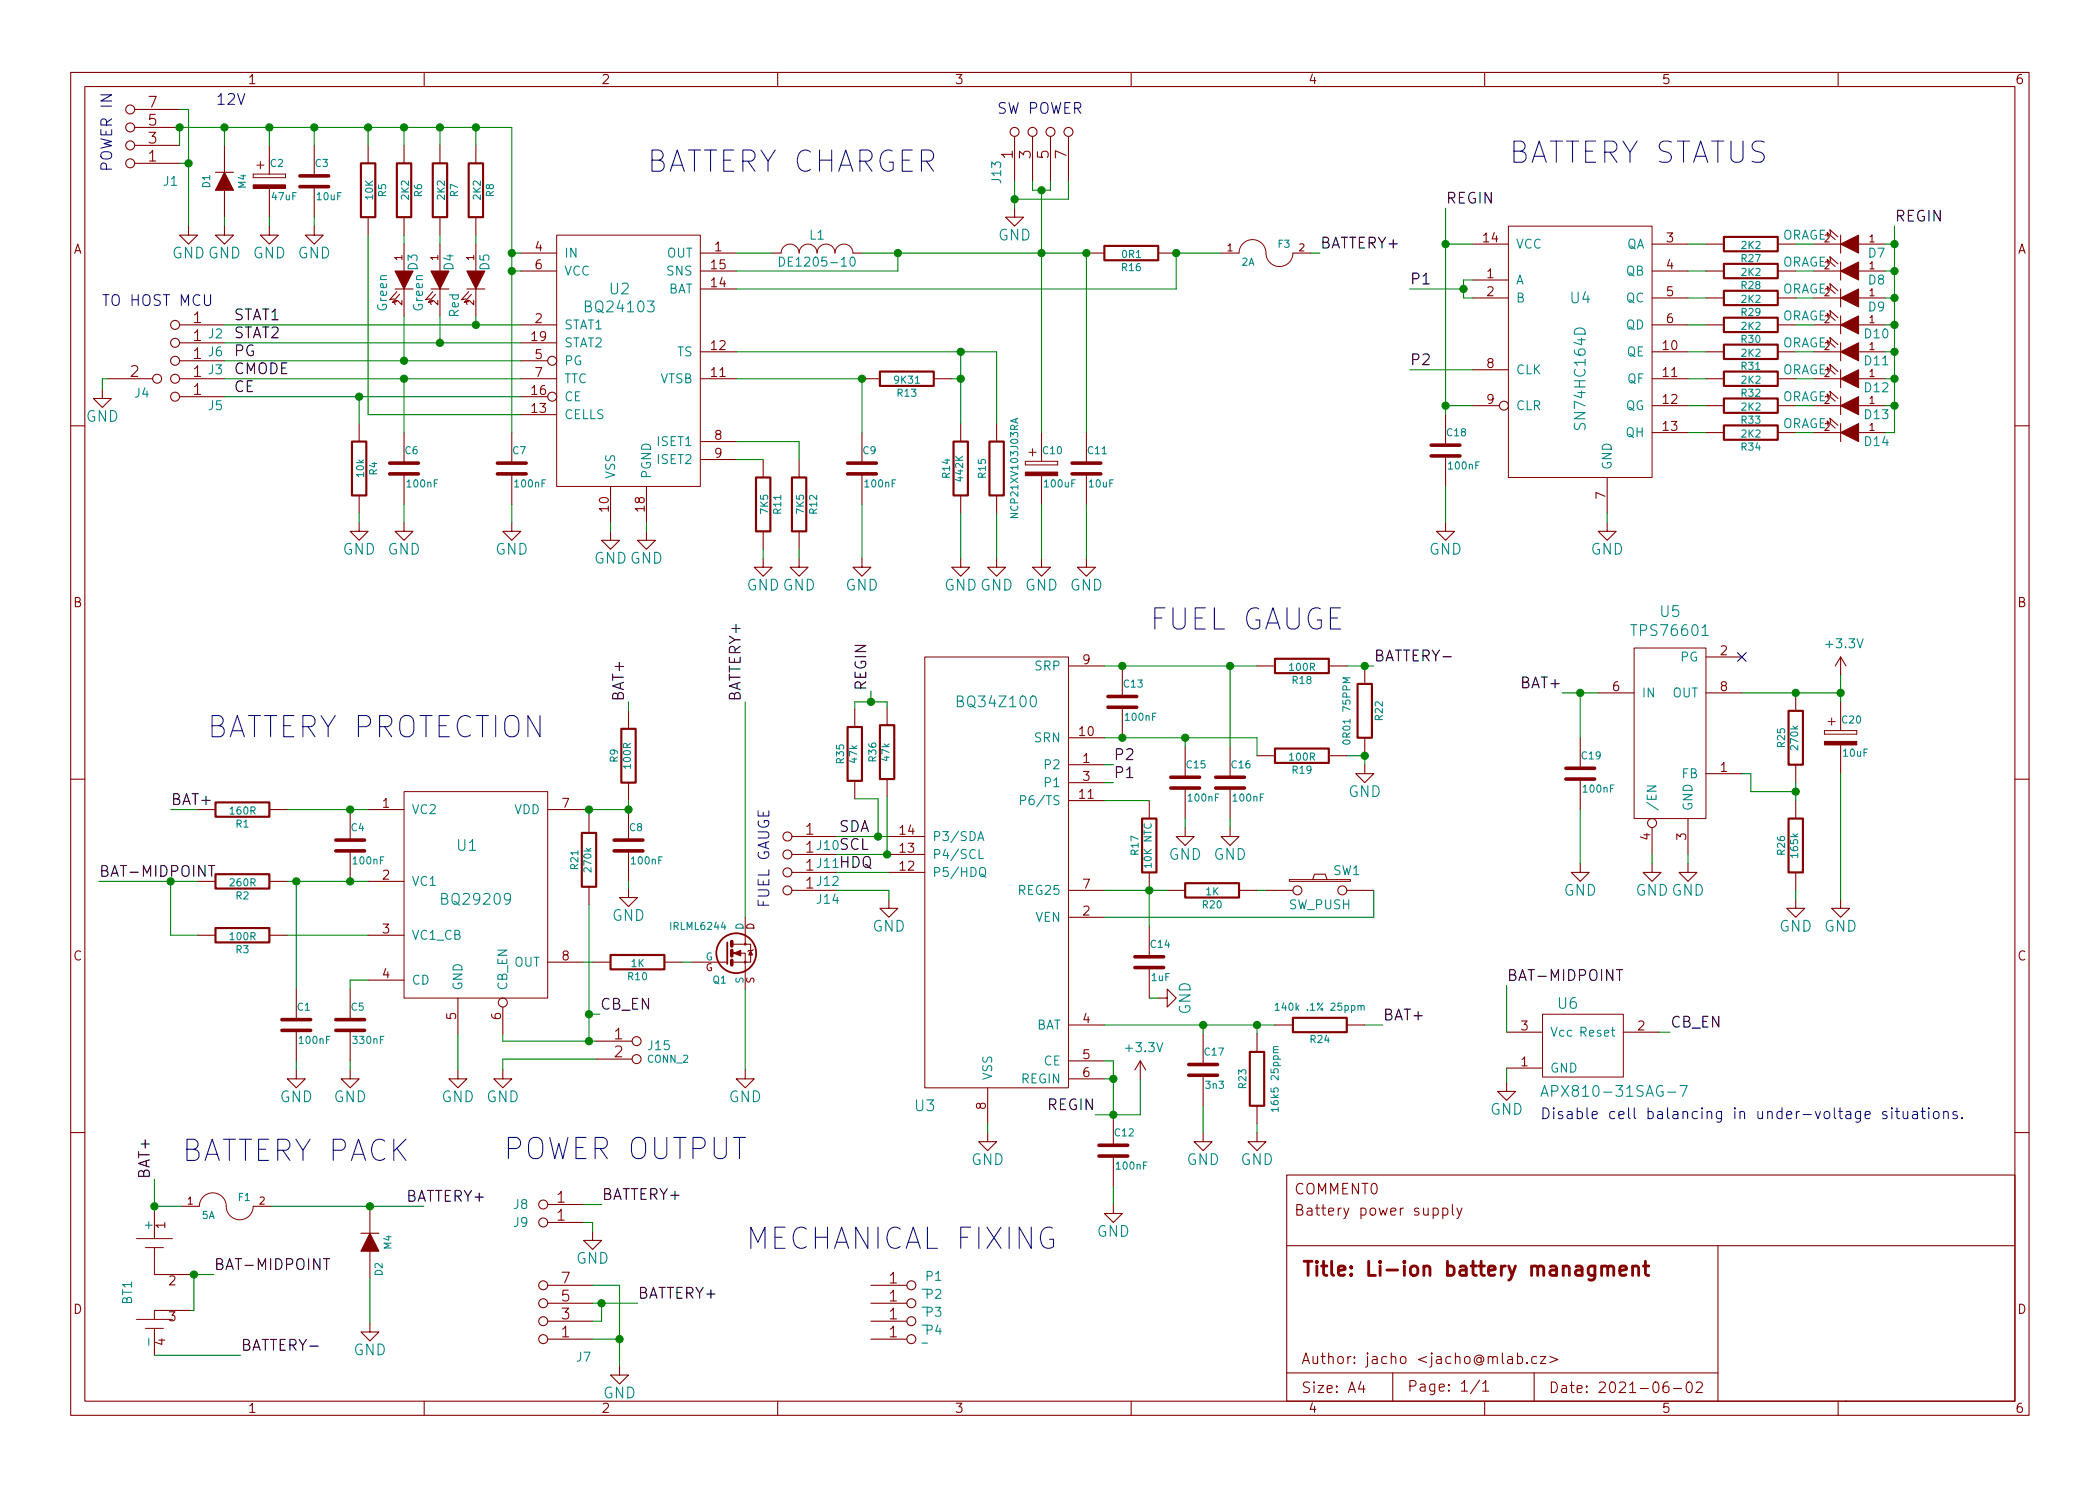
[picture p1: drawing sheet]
<svg xmlns="http://www.w3.org/2000/svg" width="297mm" height="210mm" viewBox="0 0 297 210" stroke-linecap="round" stroke-linejoin="round" font-family="sans-serif">
<g fill="none" stroke="#840000" stroke-width=".15">
<path d="M10 10.2h277v190.1h-277zM12 12.2h273v186.1h-273zM19 18h6.4M19 15.5h6.4M60 10.2v2M110 10.2v2M143.5 19.3v6.3M146 19.3v6.3M148.6 19.3v6.3M151.1 19.3v6.3M160 10.2v2M210 10.2v2"/>
<path d="M260 10.2v2M19 23.1h6.4M19 20.6h6.4M26.7 32v1.3h1.2l-1.2 1.2-1.3-1.2h1.3M30.5 24.4h2.5M31.7 32v1.3h1.3l-1.3 1.2-1.2-1.2h1.2M31.7 20.6v3.8M31.7 26.9v3.8M38.1 32v1.3h1.3l-1.3 1.2-1.3-1.2h1.3M38.1 20.6v4M38.1 26.7v4M44.4 32v1.3h1.3l-1.3 1.2-1.2-1.2h1.2"/>
<path d="M44.4 20.6v4.3M44.4 26.4v4.3M52.1 20.6v2.5M52.1 30.7v2.6M57.1 20.6v2.5M57.1 30.7v2.6M57.1 34.5v3.8M62.2 20.6v2.5M62.2 30.7v2.6M62.2 34.5v3.8M67.3 20.6v2.5M67.3 30.7v2.6"/>
<path d="M67.3 34.5v3.8M73.7 38.3h5M73.7 35.8h5M99.1 38.3h5M99.1 35.8h5M109.2 35.8h1.3M120.6 35.8h1.3M143.5 29.5v1.2h1.3l-1.3 1.3-1.3-1.3h1.3M153.7 35.8h2.5M163.8 35.8h2.6M172.7 35.8h2.6M182.9 35.8h2.5"/>
<path d="M208.3 34.5h5.1M208.3 39.6h5.1M233.7 38.3h5.1M233.7 34.5h5.1M241.3 38.3h2.5M241.3 34.5h2.5M251.5 38.3h2.5M251.5 34.5h2.5M256.5 38.3h3.8M256.5 34.5h3.8M258.6 33.5l-.2-.6 1.2 1M258.6 37.3l-.2-.6 1.2 1"/>
<path d="M259 33.1l-.2-.6 1.2 1M259 37l-.2-.7 1.2 1M260.3 33.3v2.5M260.3 37.1v2.5M262.9 38.3h3.8M262.9 34.5h3.8M14.5 55.1v1.3h1.2l-1.2 1.3-1.3-1.3h1.3M15.2 53.6h6.4M25.4 46h6.3M25.4 53.6h6.3M25.4 56.1h6.3M25.4 48.5h6.3"/>
<path d="M25.4 51h6.3M50.8 59.9v2.6M55.9 40.9h2.5M56.1 41.3l-1 1.1 .7-.1M56.5 41.7l-1 1.1 .6-.1M57.1 40.9v3.8M61 40.9h2.5M61.2 41.3l-1 1.1 .6-.1M61.6 41.7l-1 1.1 .6-.1M62.2 40.9v3.8M66 40.9h2.6M66.3 41.3l-1 1.1 .6-.1"/>
<path d="M66.7 41.7l-1 1.1 .6-.1M67.3 40.9v3.8M73.7 46h5M73.7 53.6h5M73.7 58.7h5M73.7 56.1h3.8M73.7 48.5h5M73.7 51h3.8M99.1 49.8h5M99.1 53.6h5M99.1 40.9h5M121.9 53.6h2.6"/>
<path d="M132.1 53.6h2.5M135.9 59.9v2.6M141 59.9v2.6M204.5 58.7v4.3M208.3 57.4h3.8M208.3 42.2h5.1M208.3 52.3h5.1M233.7 49.8h5.1M233.7 46h5.1M233.7 57.4h5.1M233.7 53.6h5.1M233.7 42.2h5.1"/>
<path d="M241.3 49.8h2.5M241.3 46h2.5M241.3 57.4h2.5M241.3 53.6h2.5M241.3 42.2h2.5M251.5 49.8h2.5M251.5 46h2.5M251.5 57.4h2.5M251.5 53.6h2.5M251.5 42.2h2.5M256.5 49.8h3.8M256.5 46h3.8"/>
<path d="M256.5 57.4h3.8M256.5 53.6h3.8M256.5 42.2h3.8M258.6 48.8l-.2-.7 1.2 1M258.6 41.1l-.2-.6 1.2 1M258.6 45l-.2-.7 1.2 1M258.6 56.4l-.2-.7 1.2 1.1M258.6 52.6l-.2-.7 1.2 1.1M259 48.4l-.2-.7 1.2 1.1M259 40.8l-.2-.7 1.2 1M259 44.6l-.2-.7 1.2 1.1M259 59.8l-.2-.6 1.2 1"/>
<path d="M259 56l-.2-.6 1.2 1M259 52.2l-.2-.6 1.2 1M260.3 40.9v2.5M260.3 44.7v2.5M260.3 48.5v2.5M260.3 52.3v2.6M260.3 56.1v2.6M260.3 59.9v2.6M262.9 49.8h3.8M262.9 46h3.8M262.9 57.4h3.8M262.9 53.6h3.8"/>
<path d="M262.9 42.2h3.8M10 60.2h2M50.8 73.9v1.3h1.3l-1.3 1.2-1.3-1.2h1.3M50.8 70.1v2.5M57.1 73.9v1.3h1.3l-1.3 1.2-1.2-1.2h1.2M57.1 61.2v4.3M57.1 67.1v4.3M72.4 73.9v1.3h1.3l-1.3 1.2-1.3-1.2h1.3M72.4 61.2v4.3M72.4 67.1v4.3M86.4 75.2v1.2h1.2l-1.2 1.3-1.3-1.3h1.3M86.4 68.8v5.1"/>
<path d="M91.4 75.2v1.2h1.3l-1.3 1.3-1.2-1.3h1.2M91.4 68.8v5.1M99.1 62.5h5M99.1 65h5M107.9 79v1.3h1.3l-1.3 1.2-1.2-1.2h1.2M107.9 65v2.6M107.9 75.2v2.5M113 79v1.3h1.3l-1.3 1.2-1.2-1.2h1.2M113 65v2.6M113 75.2v2.5M121.9 79v1.3h1.3l-1.3 1.2-1.3-1.2h1.3M121.9 61.2v4.3"/>
<path d="M121.9 67.1v4.3M135.9 79v1.3h1.3l-1.3 1.2-1.3-1.2h1.3M135.9 70.1v2.5M141 79v1.3h1.2l-1.2 1.2-1.3-1.2h1.3M141 70.1v2.5M147.3 79v1.3h1.3l-1.3 1.2-1.3-1.2h1.3M147.3 61.2v4.1M147.3 67.3v4.1M153.7 79v1.3h1.2l-1.2 1.2-1.3-1.2h1.3M153.7 61.2v4.3M153.7 67.1v4.3M204.5 73.9v1.3h1.2l-1.2 1.2-1.3-1.2h1.3"/>
<path d="M204.5 64.5v4.3M227.3 73.9v1.3h1.3l-1.3 1.2-1.2-1.2h1.2M227.3 67.6v5M233.7 61.2h5.1M241.3 61.2h2.5M251.5 61.2h2.5M256.5 61.2h3.8M258.6 60.2l-.2-.6 1.2 1M262.9 61.2h3.8M285 60.2h2M151.1 94.2h5.1M158.7 94.2v4.3"/>
<path d="M177.8 94.2h2.5M188 94.2h2.5M193 94.2v2.6M226.1 98h5M241.3 93h5.1M241.3 98h5.1M254 98v2.6M260.3 93v2.5M260.3 99.3v4.1M260.3 93l-.7 1.2M260.3 93l.8 1.2M10 110.2h2"/>
<path d="M27.9 114.5h2.6M38.1 114.5h2.5M49.5 114.5v4.4M52.1 114.5h5M77.5 114.5h5M83.3 115.3v2.6M88.9 100.6v2.5M88.9 110.7v2.6M88.9 114.5v4.4M112 118.4h6.4M120.9 100.3v2.6M120.9 110.5v2.5"/>
<path d="M125.5 100.1v2.5M125.5 110.2v2.6M125.7 118.4h5.1M151.1 108.2h5.1M151.1 104.4h5.1M151.1 113.3h5.1M151.1 110.7h5.1M158.7 100.1v4.3M162.6 113.3v2.5M167.6 117.1v1.3h1.3l-1.3 1.2-1.2-1.2h1.2M167.6 105.7v4.3M167.6 111.5v4.3"/>
<path d="M174 117.1v1.3h1.3l-1.3 1.2-1.3-1.2h1.3M174 105.7v4.3M174 111.5v4.3M177.8 106.9h2.5M188 106.9h2.5M193 108.2v1.3h1.3l-1.3 1.2-1.2-1.2h1.2M193 104.4v2.5M223.5 104.4v4.3M223.5 110.2v4.3M233.7 117.1v3.8M238.8 115.8v5.1M241.3 109.5h5.1"/>
<path d="M254 108.2v2.5M254 113.3v2.5M260.3 105.4v4.1M285 110.2h2M27.9 124.7h2.6M27.9 132.3h2.6M38.1 124.7h2.5M38.1 132.3h2.5M41.9 139.9v4.4M49.5 120.4v4.3M49.5 139.9v4.4M52.1 124.7h5"/>
<path d="M52.1 132.3h5M52.1 138.7h5M77.5 136.1h5M83.3 125.5v2.5M83.8 136.1h2.6M88.9 125.7v1.3h1.3l-1.3 1.3-1.3-1.3h1.3M88.9 120.4v4.3M94 136.1h2.5M97.8 136.1h5.1M103.6 136.1h1.8v3.8M105.4 129.8v3.8h-1.8M105.4 133.6h.8v2.5h-.8v-1.2h-1.8"/>
<path d="M106.6 134.4l-.2 .1h-.5l-.1 .1M112 123.4h6.4M112 120.9h6.4M112 126h6.4M125.7 127.2v1.3h1.3l-1.3 1.3-1.2-1.3h1.2M125.7 123.4h5.1M125.7 120.9h5.1M151.1 126h5.1M151.1 129.8h5.1M162.6 123.4v2.6M162.6 131.1v4.3M162.6 136.9v4.3"/>
<path d="M165.1 126h2.5M175.3 126h2.5M179.1 126h3.8M185.7 124.5l.2-.8h1.6l.2 .8M190.5 126h3.8M223.5 122.2v1.2h1.3l-1.3 1.3-1.3-1.3h1.3M233.7 122.2v1.2h1.2l-1.2 1.3-1.3-1.3h1.3M238.8 122.2v1.2h1.2l-1.2 1.3-1.3-1.3h1.3M254 127.2v1.3h1.3l-1.3 1.3-1.3-1.3h1.3M254 123.4v2.6M260.3 127.2v1.3h1.3l-1.3 1.3-1.2-1.3h1.2M41.9 151.4v1.2h1.3l-1.3 1.3-1.3-1.3h1.3"/>
<path d="M41.9 145.8v4.3M49.5 151.4v1.2h1.3l-1.3 1.3-1.2-1.3h1.2M49.5 145.8v4.3M64.8 151.4v1.2h1.2l-1.2 1.3-1.3-1.3h1.3M64.8 141.2v5.1M71.1 151.4v1.2h1.3l-1.3 1.3-1.3-1.3h1.3M71.1 142.5v3.8M84.3 147.3h5.1M84.3 149.9h5.1M105.4 151.4v1.2h1.3l-1.3 1.3-1.3-1.3h1.3M139.7 153.9v5.1M151.1 145h5.1"/>
<path d="M151.1 150.1h5.1M151.1 152.6h5.1M157.5 157.7v4.3M161.3 150.1l-.8 1.3M161.3 150.1v2.5M161.3 150.1l.8 1.3M163.8 141.2h1.3v-1.3l1.3 1.3-1.3 1.3v-1.3M170.2 146.3v4.3M170.2 152.1v4.4M177.8 146.3v2.5M177.8 156.5v2.5M180.3 145h2.6"/>
<path d="M190.5 145h2.5M213.1 153.2v1.2h1.3l-1.3 1.3-1.3-1.3h1.3M213.1 151.1h5.1M213.1 146h5.1M229.6 146h5.1M10 160.2h2M21.8 171.4v3.9M25.7 170.7h2.5M35.8 170.7h2.6M51.1 174.5h2.5M52.3 170.7v3.8M52.3 177v3.8"/>
<path d="M77.5 170.4h5M77.5 173h5M83.8 174.2v1.3h1.3l-1.3 1.3-1.3-1.3h1.3M139.7 160.3v1.2h1.3l-1.3 1.3-1.3-1.3h1.3M157.5 170.4v1.3h1.2l-1.2 1.3-1.3-1.3h1.3M157.5 163.6v4.3M170.2 160.3v1.2h1.2l-1.2 1.3-1.3-1.3h1.3M177.8 160.3v1.2h1.3l-1.3 1.3-1.3-1.3h1.3M182 166.3h103v32h-103zM182 176.3h103M202.7 171l.4-.1 .3 .3v.4l-.1 .3h-.2h-.4M204.1 171l.4-.1 .3 .3v.4l-.2 .3h-.1h-.4"/>
<path d="M204.1 170.9v1.5M205.4 170.4v1.3l.2 .2M206.1 170.9l.3 1M206.8 170.9l-.5 1.4-.2 .1M243 176.3v22M285 160.2h2M21.8 188v3.8M21.8 180.3h5.1M21.8 185.4h5.1M52.3 187.2v1.3h1.3l-1.3 1.2-1.2-1.2h1.2M60 198.3v2M77.5 189.5h6.3"/>
<path d="M77.5 186.9h6.3M77.5 184.4h6.3M77.5 181.9h6.3M87.6 193.3v1.3h1.3l-1.3 1.2-1.2-1.2h1.2M110 198.3v2M123.2 189.5h5.1M123.2 186.9h5.1M123.2 184.4h5.1M123.2 181.9h5.1M160 198.3v2M182 194.3h61M192.5 195.5l-.4 1h1"/>
<path d="M192.9 196v1M197 194.3v4M209.3 195.3l-1.3 1.9M209.7 195.8l.4-.5v1.5M209.7 196.8h.9M210 198.3v2M214.6 192l.5-.1 .3 .3v.4l-.2 .3h-.1h-.5M214.6 191.4v1.5M216 192.8l.1 .1h-.1h-.1l.1-.1v.1M217 194.3v4M217.4 192l-.5-.1-.3 .3v.4l.2 .3h.1h.5M217.9 191.9h.7l-.7 1h.7"/>
<path d="M219.2 191.9l1.2 .5-1.2 .4M235.9 195.5a.59 .59 0 0 0-.7 .7v.5l.2 .3h.4l.2-.1 .1-.5-.2-.2-.4-.1-.3 .3M236.7 196.5h1.2M238.7 195.6a.36 .36 0 0 1 .6 .2 .77 .77 0 0 1-.4 1.2 1 1 0 0 1-.2-1.4zM239.9 195.7l.2-.2 .5 .1a.41 .41 0 0 1 .1 .6l-.8 .8h.9M260 198.3v2M261 198.3h.1"/>
<circle cx="18.4" cy="15.5" r=".63"/>
<circle cx="18.4" cy="18" r=".63"/>
<circle cx="143.5" cy="18.7" r=".63"/>
<circle cx="146" cy="18.7" r=".63"/>
<circle cx="148.6" cy="18.7" r=".63"/>
<circle cx="151.1" cy="18.7" r=".63"/>
<circle cx="18.4" cy="23.1" r=".63"/>
<circle cx="18.4" cy="20.6" r=".63"/>
<circle cx="22.2" cy="53.6" r=".63"/>
<circle cx="24.8" cy="48.5" r=".63"/>
<circle cx="24.8" cy="46" r=".63"/>
<circle cx="24.8" cy="56.1" r=".63"/>
<circle cx="24.8" cy="53.6" r=".63"/>
<circle cx="24.8" cy="51" r=".63"/>
<circle cx="78.1" cy="56.1" r=".63"/>
<circle cx="78.1" cy="51" r=".63"/>
<circle cx="212.7" cy="57.4" r=".63"/>
<circle cx="111.4" cy="118.4" r=".63"/>
<circle cx="233.7" cy="116.5" r=".63"/>
<circle cx="111.4" cy="120.9" r=".63"/>
<circle cx="111.4" cy="126" r=".63"/>
<circle cx="111.4" cy="123.4" r=".63"/>
<circle cx="183.5" cy="126" r=".63"/>
<circle cx="189.9" cy="126" r=".63"/>
<circle cx="71.1" cy="141.9" r=".63"/>
<circle cx="90" cy="147.3" r=".63"/>
<circle cx="90" cy="149.9" r=".63"/>
<circle cx="76.8" cy="170.4" r=".63"/>
<circle cx="76.8" cy="173" r=".63"/>
<circle cx="76.8" cy="184.4" r=".63"/>
<circle cx="76.8" cy="181.9" r=".63"/>
<circle cx="76.8" cy="189.5" r=".63"/>
<circle cx="76.8" cy="186.9" r=".63"/>
<circle cx="128.9" cy="184.4" r=".63"/>
<circle cx="128.9" cy="181.9" r=".63"/>
<circle cx="128.9" cy="189.5" r=".63"/>
<circle cx="128.9" cy="186.9" r=".63"/>
</g>
<path d="M226.5 179.3a.5 .5 0 0 1 .9 .1v1.1M226.5 179.1v1.4M227.4 179.4l.3-.3 .5 .1 .1 .2v1.1M229.1 179.8l1-.2-.1-.4-.6-.1-.3 .3v.8l.1 .2 .2 .1 .6-.1M230.9 179.3a.5 .5 0 0 1 .9 .1v1.1M230.9 179.1v1.4M232.5 179.1h.7M232.7 178.5v1.7l.1 .2 .4 .1" fill="none" stroke="#840000" stroke-width=".4"/>
<g fill="none" stroke="#840000" stroke-width=".3">
<path d="M51.1 23.1h2v7.6h-2zM56.1 23.1h2.1v7.6h-2.1zM61.2 23.1h2v7.6h-2zM66.3 23.1h2v7.6h-2zM156.2 34.8h7.6v2h-7.6zM243.8 37.3h7.7v2.1h-7.7zM243.8 33.5h7.7v2.1h-7.7zM124.5 52.6h7.6v2h-7.6zM243.8 45h7.7v2h-7.7zM243.8 56.4h7.7v2h-7.7zM243.8 48.8h7.7v2h-7.7zM243.8 52.6h7.7v2h-7.7z"/>
<path d="M243.8 41.1h7.7v2.1h-7.7zM49.8 62.5h2v7.6h-2zM106.9 67.6h2.1v7.6h-2.1zM112 67.6h2v7.6h-2zM134.9 62.5h2v7.6h-2zM140 62.5h2v7.6h-2zM243.8 60.2h7.7v2h-7.7zM180.3 93.2h7.7v2h-7.7zM192 96.8h2.1v7.6h-2.1zM30.5 113.5h7.6v2.1h-7.6zM82.3 117.9h2v7.6h-2zM87.9 103.1h2v7.6h-2z"/>
<path d="M119.9 102.9h2v7.6h-2zM124.5 102.6h2v7.6h-2zM161.5 115.8h2.1v7.6h-2.1zM180.3 105.9h7.7v2h-7.7zM253 115.8h2v7.6h-2zM253 100.6h2v7.6h-2zM30.5 123.7h7.6v2h-7.6zM30.5 131.3h7.6v2h-7.6zM86.4 135.1h7.6v2.1h-7.6zM167.6 125h7.7v2h-7.7zM176.8 148.8h2v7.7h-2zM182.9 144h7.6v2h-7.6z"/>
</g>
<g fill="none" stroke="#840000" stroke-width=".51">
<path d="M42.4 26.4h4.1M42.4 24.9h4.1M55.1 67.1h4.1M55.1 65.5h4.1M70.4 67.1h4M70.4 65.5h4M119.9 67.1h4.1M119.9 65.5h4.1M151.6 67.1h4.1M151.6 65.5h4.1M202.4 64.5h4.1M202.4 63h4.1"/>
<path d="M156.7 98.5h4.1M47.5 118.9h4.1M86.9 118.9h4M156.7 100.1h4.1M165.6 111.5h4.1M165.6 110h4.1M172 111.5h4M172 110h4M221.5 110.2h4.1M221.5 108.7h4.1M47.5 120.4h4.1M86.9 120.4h4"/>
<path d="M103.5 133.2v.7M103.5 134.5v.7M103.5 135.9v.6M160.5 136.9h4.1M160.5 135.4h4.1M39.9 145.8h4M39.9 144.3h4M47.5 145.8h4.1M47.5 144.3h4.1M168.1 152.1h4.1M168.1 150.6h4.1M155.4 163.6h4.1"/>
<path d="M155.4 162h4.1"/>
</g>
<g fill="none" stroke="#840000" stroke-width=".14">
<path d="M35.8 24.6v.5zM35.8 25.1h4.6zM35.8 24.6h4.6zM36.3 23.4h1zM36.8 22.9v1zM40.4 24.6v.5zM78.7 33.3h20.4v35.5h-20.4zM110.5 35.8a1.27 1.27 0 0 1 1.3-1.3 1.27 1.27 0 0 1 1.2 1.3 1.27 1.27 0 0 1 1.3-1.3 1.27 1.27 0 0 1 1.3 1.3 1.27 1.27 0 0 1 1.2-1.3 1.27 1.27 0 0 1 1.3 1.3 1.27 1.27 0 0 1 1.3-1.3 1.27 1.27 0 0 1 1.2 1.3M175.3 35.8a1.93 1.93 0 0 1 2.1-1.9 1.93 1.93 0 0 1 1.7 2.2 1.91 1.91 0 0 0 2 1.6 1.91 1.91 0 0 0 1.8-1.9M213.4 32h20.3v35.6h-20.3zM145 65.3v.5zM145 65.8h4.6z"/>
<path d="M145 65.3h4.6zM145.5 64h1.1zM146 63.5v1zM149.6 65.3v.5zM130.8 93h20.3v60.9h-20.3zM231.1 91.7h10.2v24.1h-10.2zM57.1 112h20.4v29.2h-20.4zM258.1 103.4v.5zM258.1 103.9h4.5zM258.1 103.4h4.5zM258.6 102.1h1zM259.1 101.6v1z"/>
<path d="M262.6 103.4v.5zM182.4 124.5h8.6v.2h-8.6zM218.2 143.5h11.4v8.9h-11.4zM19.3 175.3h5.1zM20.6 176.5h2.5zM21.8 176.5v3.8zM28.2 170.7a1.93 1.93 0 0 1 2.1-1.9 1.93 1.93 0 0 1 1.7 2.2 1.91 1.91 0 0 0 2.1 1.6 1.91 1.91 0 0 0 1.7-1.9M19.3 186.7h5.1zM20.6 188h2.5zM21.8 185.4v1.3z"/>
<circle cx="105.4" cy="136.1" r=".13"/>
<circle cx="105.4" cy="133.6" r=".13"/>
</g>
<g fill="none" stroke="#008484" stroke-width=".15">
<path d="M110.2 36.4a.64 .64 0 0 1 .8 .6 .64 .64 0 0 1-.8 .7zM120.3 36.5l.2-.1a.68 .68 0 0 1 .3 1.1l-.2 .2a.69 .69 0 0 1-.3-1.2zM143.7 59.3v.5M144 59.2l-1 .3 1 .4M191 95.9h-1.1l.8 .3-.8 .4h1.1M240.8 89.9h.8M138.3 118.9l.4-1.2 .5 1.2M138.4 118.6h.6M144.4 113.2h.6l.1-.2-.1-.3-.2-.1h-.4v1.3M190 104.8a.55 .55 0 0 1 1 .3 .58 .58 0 0 1-1.1-.1zM233 111.2h1.3l-1.3 .7h1.3M138.5 120.2v1.3h.6"/>
<path d="M138.6 122.9a.43 .43 0 0 1 .5-.2 .43 .43 0 0 1 .3 .5v.4a.42 .42 0 0 1-.4 .4 .42 .42 0 0 1-.4-.4zM138.8 123.7l.2 .1 .5 .3M180.4 142.2l.3-.3v1M180.4 142.9h.6M180.8 157h-1l.3 .3M180.8 148.1h-.6l-.1 .3 .2 .1M180.8 156.7v.6M192.1 142.4l.1-.1h.3v.6M192.5 142.4l.2-.1h.2l.1 .6M218 155.1l.5-1.5 .5 1.5M218.1 154.7h.7M237.6 153.6h1.1l-.7 1.5"/>
</g>
<g fill="#840000" stroke="#840000" stroke-width=".15">
<path d="M260.3 49.8l2.6-1.3v2.5z"/>
<path d="M260.3 34.5l2.6-1.2v2.5z"/>
<path d="M260.3 38.3l2.6-1.2v2.5z"/>
<path d="M260.3 42.2l2.6-1.3v2.5z"/>
<path d="M260.3 46l2.6-1.3v2.5z"/>
<path d="M260.3 61.2l2.6-1.3v2.6z"/>
<path d="M260.3 57.4l2.6-1.3v2.6z"/>
<path d="M260.3 53.6l2.6-1.3v2.6z"/>
<path d="M61 38.3h2.5l-1.3 2.6z"/>
<path d="M66 38.3h2.6l-1.3 2.6z"/>
<path d="M55.9 38.3h2.5l-1.3 2.6z"/>
<path d="M52.3 174.5l1.3 2.5h-2.5z"/>
<path d="M31.7 24.4l1.3 2.5h-2.5z"/>
<path d="M106.2 134.5l.2 .6h-.5z"/>
<path d="M103.8 134.9l1-.4v.7z"/>
</g>
<g fill="#840000" stroke="#840000" stroke-width=".14">
<path d="M35.8 26.2h4.6v.5h-4.6z"/>
<path d="M258.1 104.9h4.5v.5h-4.5z"/>
<path d="M145 66.8h4.6v.5h-4.6z"/>
</g>
<g fill="none" stroke="#840000" stroke-width=".25">
<path d="M102.9 133.3v3.1"/>
<circle cx="104.1" cy="134.9" r="2.82"/>
</g>
<path d="M29.5 122.5h.9M29.9 122.5v1.5M228.6 137.2h.9M229.1 137.2v1.5M45.8 178.1h.8M46.2 178.1v1.5" fill="none" stroke="#000" stroke-width=".15"/>
<g fill="none" stroke="#0000c2" stroke-width=".15">
<path d="M14.5 41.7h.9M266.9 157.3h-.4l-.2 .2 .1 .2 .5 .1v.2v.2l-.2 .1-.4-.1M267.6 156.8h-.1l.1 .1 .1-.1h-.1v.1M267.6 157.3v1M268.1 157.3h.6M268.3 156.8v1.3l.1 .1 .3 .1M269.2 157.3l.1 .9a.41 .41 0 0 0 .5-.1M269.8 157.3v1M270.6 157.3h.1h.4l.1 1M271.2 157.6l-.5 .1a.3 .3 0 0 0-.2 .3 .3 .3 0 0 0 .2 .3l.5-.1M271.7 157.3h.6M271.9 156.8v1.3l.1 .1 .3 .1"/>
<path d="M272.8 156.8h-.1l.1 .1 .1-.1h-.1v.1M272.8 157.3v1M273.5 157.4a.41 .41 0 0 1 .5-.1 .41 .41 0 0 1 .3 .3v.4a.41 .41 0 0 1-.4 .3 .41 .41 0 0 1-.4-.3zM274.9 157.4a.38 .38 0 0 1 .7 .1v.8M274.9 157.3v1M276.8 157.3h-.4l-.2 .2 .1 .2 .5 .1 .1 .2-.1 .2-.1 .1-.5-.1M277.5 158.1l.1 .1-.1 .1v-.1v-.1v.2M148.9 173.8a1.15 1.15 0 0 0-1.2 0 1.15 1.15 0 0 0-.5 1.1 1.27 1.27 0 0 0 .3 1.4 1.27 1.27 0 0 0 1.4 .2l.1-.2v-1h-.6"/>
</g>
<g fill="none" stroke="#008400" stroke-width=".15">
<path d="M25.4 15.5h1.3v16.5M31.7 18v2.6M38.1 18v2.6M44.4 18v2.6M52.1 18v2.6M57.1 18v2.6M62.2 18v2.6M67.3 18v2.6M25.4 23.1h1.3M25.4 20.6v-2.6h47v43.2M31.7 30.7v1.3M38.1 30.7v1.3"/>
<path d="M44.4 30.7v1.3M52.1 33.3v25.4h21.6M57.1 33.3v1.2M62.2 33.3v1.2M67.3 33.3v1.2M72.4 38.3h1.3M72.4 35.8h1.3M104.1 35.8h5.1M121.9 35.8h31.8v25.4M127 35.8v2.5h-22.9M143.5 25.6v3.9M146 25.6v1.3h2.6v-1.3"/>
<path d="M147.3 26.9v34.3M151.1 25.6v2.6h-7.6M172.7 35.8h-6.3v5.1h-62.3M185.4 35.8h1.3M204.5 29.5v29.2M204.5 34.5h3.8M208.3 39.6h-1.3v2.6h1.3M238.8 38.3h2.5M238.8 34.5h2.5M266.7 38.3h1.3M266.7 34.5h1.3M268 32v29.2h-1.3"/>
<path d="M15.2 53.6h-.7v1.5M31.7 53.6h42M31.7 46h42M31.7 48.5h42M31.7 56.1h42M31.7 51h42M50.8 56.1v3.8M57.1 44.7v6.3M57.1 53.6v7.6M62.2 44.7v3.8M67.3 44.7v1.3M104.1 53.6h17.8v7.6"/>
<path d="M104.1 49.8h36.9v10.1M134.6 53.6h1.3M135.9 49.8v10.1M199.4 40.9h7.6M199.4 52.3h8.9M204.5 57.4h3.8M238.8 42.2h2.5M238.8 53.6h2.5M238.8 46h2.5M238.8 49.8h2.5M238.8 57.4h2.5M266.7 42.2h1.3"/>
<path d="M266.7 53.6h1.3M266.7 46h1.3M266.7 49.8h1.3M266.7 57.4h1.3M50.8 72.6v1.3M57.1 71.4v2.5M72.4 71.4v2.5M86.4 73.9v1.3M91.4 73.9v1.3M104.1 65h3.8M104.1 62.5h8.9v2.5M107.9 77.7v1.3"/>
<path d="M113 77.7v1.3M121.9 71.4v7.6M135.9 72.6v6.4M141 72.6v6.4M147.3 71.4v7.6M153.7 71.4v7.6M204.5 68.8v5.1M227.3 72.6v1.3M238.8 61.2h2.5M88.9 99.3v1.3M105.4 99.3v30.5M123.2 97.8v1.5"/>
<path d="M156.2 94.2h21.6M174 94.2v11.5M190.5 94.2h3.8M221 98h5.1M223.5 98v6.4M246.4 98h13.9M260.3 95.5v3.8M24.1 114.5h3.8M40.6 114.5h11.5M83.3 114.5v.8M88.9 113.3v1.2h-6.4M118.4 118.4h7.3"/>
<path d="M120.9 113h3.3v5.4M125.5 100.1v-.8h-4.6v1M125.5 112.8v8.1M156.2 104.4h21.6v2.5M156.2 108.2h1.3M156.2 110.7h1.3M156.2 113.3h6.4M167.6 104.4v1.3M167.6 115.8v1.3M174 115.8v1.3M190.5 106.9h2.5v1.3M223.5 114.5v7.7"/>
<path d="M246.4 109.5h1.2v2.5h6.4M254 110.7v2.6M260.3 109.5v17.7M14 124.7h13.9M24.1 124.7v7.6h3.8M40.6 124.7h11.5M40.6 132.3h11.5M41.9 124.7v15.2M52.1 138.7h-2.6v1.2M82.5 136.1h1.3M83.3 128v19.3M88.9 124.7v1"/>
<path d="M96.5 136.1h1.3M105.4 139.9v11.5M118.4 126h7.3v1.2M118.4 120.9h7.3M118.4 123.4h7.3M156.2 126h8.9M162.6 126v5.1M177.8 126h1.3M194.3 126v3.8h-38.1M213.1 139.4v6.6M233.7 120.9v1.3M238.8 120.9v1.3"/>
<path d="M254 126v1.2M41.9 150.1v1.3M49.5 150.1v1.3M64.8 146.3v5.1M71.1 146.3v1h13.2M83.3 143.5h1.5M84.3 149.9h-13.2v1.5M139.7 159v1.3M156.2 150.1h1.3v7.6M156.2 145h24.1M156.2 152.6h1.3M161.3 152.6v5.1h-6.4"/>
<path d="M162.6 141.2h1.2M170.2 145v1.3M170.2 156.5v3.8M177.8 145v1.3M177.8 159v1.3M193 145h2.6M213.1 151.1v2.1M234.7 146h1.5M21.8 170.7h3.9M21.8 166.9v4.5M38.4 170.7h21.5M82.5 173h1.3v1.2"/>
<path d="M82.5 170.4h2.6M157.5 167.9v2.5M21.8 191.8h12.2M26.9 180.3h3.3M27.4 180.3v5.1h-.5M52.3 180.8v6.4M83.8 181.9h3.8v11.4M83.8 189.5h3.8M83.8 184.4h6.4M85.1 184.4v2.5h-1.3"/>
</g>
<path d="M245.8 92.3l1.2 1.3M247 92.3l-1.2 1.3" fill="none" stroke="#000084" stroke-width=".15"/>
<g fill="#008400" stroke="#008400" stroke-width=".15">
<circle cx="147.3" cy="35.8" r=".51"/>
<circle cx="153.7" cy="35.8" r=".51"/>
<circle cx="166.4" cy="35.8" r=".51"/>
<circle cx="158.8" cy="104.4" r=".51"/>
<circle cx="167.6" cy="104.4" r=".51"/>
<circle cx="174" cy="94.2" r=".51"/>
<circle cx="193" cy="94.2" r=".51"/>
<circle cx="207" cy="40.9" r=".51"/>
<circle cx="204.5" cy="34.5" r=".51"/>
<circle cx="193" cy="106.9" r=".51"/>
<circle cx="121.9" cy="53.6" r=".51"/>
<circle cx="127" cy="35.8" r=".51"/>
<circle cx="135.9" cy="49.8" r=".51"/>
<circle cx="135.9" cy="53.6" r=".51"/>
<circle cx="143.5" cy="28.2" r=".51"/>
<circle cx="147.3" cy="26.9" r=".51"/>
<circle cx="123.2" cy="99.3" r=".51"/>
<circle cx="158.8" cy="94.2" r=".51"/>
<circle cx="254" cy="112" r=".51"/>
<circle cx="268" cy="53.6" r=".51"/>
<circle cx="268" cy="57.4" r=".51"/>
<circle cx="223.5" cy="98" r=".51"/>
<circle cx="254" cy="98" r=".51"/>
<circle cx="260.3" cy="98" r=".51"/>
<circle cx="204.5" cy="57.4" r=".51"/>
<circle cx="268" cy="38.3" r=".51"/>
<circle cx="268" cy="42.2" r=".51"/>
<circle cx="268" cy="46" r=".51"/>
<circle cx="268" cy="34.5" r=".51"/>
<circle cx="268" cy="49.8" r=".51"/>
<circle cx="85.1" cy="184.4" r=".51"/>
<circle cx="87.6" cy="189.5" r=".51"/>
<circle cx="83.3" cy="147.3" r=".51"/>
<circle cx="125.5" cy="120.9" r=".51"/>
<circle cx="124.2" cy="118.4" r=".51"/>
<circle cx="157.5" cy="157.7" r=".51"/>
<circle cx="162.6" cy="126" r=".51"/>
<circle cx="170.2" cy="145" r=".51"/>
<circle cx="157.5" cy="152.6" r=".51"/>
<circle cx="177.8" cy="145" r=".51"/>
<circle cx="52.3" cy="170.7" r=".51"/>
<circle cx="41.9" cy="124.7" r=".51"/>
<circle cx="49.5" cy="114.5" r=".51"/>
<circle cx="49.5" cy="124.7" r=".51"/>
<circle cx="88.9" cy="114.5" r=".51"/>
<circle cx="21.8" cy="170.7" r=".51"/>
<circle cx="27.4" cy="180.3" r=".51"/>
<circle cx="25.4" cy="18" r=".51"/>
<circle cx="26.7" cy="23.1" r=".51"/>
<circle cx="83.3" cy="143.5" r=".51"/>
<circle cx="83.3" cy="114.5" r=".51"/>
<circle cx="24.1" cy="124.7" r=".51"/>
<circle cx="62.2" cy="18" r=".51"/>
<circle cx="67.3" cy="18" r=".51"/>
<circle cx="72.4" cy="35.8" r=".51"/>
<circle cx="72.4" cy="38.3" r=".51"/>
<circle cx="57.2" cy="51" r=".51"/>
<circle cx="50.8" cy="56.1" r=".51"/>
<circle cx="57.2" cy="53.6" r=".51"/>
<circle cx="62.2" cy="48.5" r=".51"/>
<circle cx="67.3" cy="46" r=".51"/>
<circle cx="52.1" cy="18" r=".51"/>
<circle cx="57.2" cy="18" r=".51"/>
<circle cx="31.8" cy="18" r=".51"/>
<circle cx="38.1" cy="18" r=".51"/>
<circle cx="44.5" cy="18" r=".51"/>
</g>
<g font-size="4.2" fill="#0000c2">
<text x="213.4" y="23.1">BATTERY STATUS</text>
<text x="91.4" y="24.4">BATTERY CHARGER</text>
<text x="162.6" y="89.1">FUEL GAUGE</text>
<text x="29.2" y="104.4">BATTERY PROTECTION</text>
<text x="25.7" y="164.3">BATTERY PACK</text>
<text x="71.1" y="164.1">POWER OUTPUT</text>
<text x="105.4" y="176.8">MECHANICAL FIXING</text>
</g>
<text font-size="2.8" fill="#840000" x="184" y="180.6">Title: Li-ion battery managment</text>
<g font-size="2.1" fill="#840000">
<text x="21" y="17.8">5</text>
<text x="21" y="15.2">7</text>
<text x="21" y="22.9">1</text>
<text x="21" y="20.3">3</text>
<text x="143.3" y="22.4" transform="rotate(-90 143.3 22.4)">1</text>
<text x="145.8" y="22.4" transform="rotate(-90 145.8 22.4)">3</text>
<text x="148.3" y="22.4" transform="rotate(-90 148.3 22.4)">5</text>
<text x="150.9" y="22.4" transform="rotate(-90 150.9 22.4)">7</text>
<text x="27.3" y="45.7">1</text>
<text x="18.5" y="53.3">2</text>
<text x="27.3" y="48.3">1</text>
<text x="27.3" y="50.8">1</text>
<text x="27.3" y="53.3">1</text>
<text x="27.3" y="55.9">1</text>
<text x="114" y="118.1">1</text>
<text x="114" y="123.2">1</text>
<text x="114" y="120.6">1</text>
<text x="114" y="125.7">1</text>
<text x="86.9" y="147.1">1</text>
<text x="86.9" y="149.6">2</text>
<text x="78.8" y="170.2">1</text>
<text x="78.8" y="172.7">1</text>
<text x="183" y="169">COMMENT0</text>
<text x="183" y="172">Battery power supply</text>
<text x="79.4" y="184.1">5</text>
<text x="79.4" y="181.6">7</text>
<text x="125.8" y="184.1">1</text>
<text x="125.8" y="181.6">1</text>
<text x="79.4" y="189.2">1</text>
<text x="79.4" y="186.7">3</text>
<text x="125.8" y="189.2">1</text>
<text x="125.8" y="186.7">1</text>
<text x="184" y="193">Author: jacho &lt;jacho@mlab.cz&gt;</text>
<text x="184" y="197.1">Size: A4</text>
<text x="199" y="196.9">Page: 1/1</text>
<text x="219" y="197.1">Date: 2021-06-02</text>
</g>
<g font-size="2.1" fill="#0000c2">
<text x="30.5" y="14.8">12V</text>
<text x="141" y="16.1">SW POWER</text>
<text x="15.9" y="24.4" transform="rotate(-90 15.9 24.4)">POWER IN</text>
<text x="15.4" y="43.3">TO HOST MCU</text>
<text x="108.8" y="128.5" transform="rotate(-90 108.8 128.5)">FUEL GAUGE</text>
<text x="217.8" y="158.4">Disable cell balancing in under-voltage situations.</text>
</g>
<g font-size="2.1">
<text x="204.5" y="28.8">REGIN</text>
<text x="186.7" y="35.2">BATTERY+</text>
<text x="268" y="31.4">REGIN</text>
<text x="199.4" y="40.2">P1</text>
<text x="33" y="45.3">STAT1</text>
<text x="33" y="47.9">STAT2</text>
<text x="33" y="52.9">CMODE</text>
<text x="33" y="50.4">PG</text>
<text x="199.4" y="51.7">P2</text>
<text x="33" y="55.5">CE</text>
<text x="194.3" y="93.6">BATTERY-</text>
<text x="88.3" y="99.3" transform="rotate(-90 88.3 99.3)">BAT+</text>
<text x="104.8" y="99.3" transform="rotate(-90 104.8 99.3)">BATTERY+</text>
<text x="122.5" y="97.8" transform="rotate(-90 122.5 97.8)">REGIN</text>
<text x="215.4" y="97.4">BAT+</text>
<text x="157.5" y="107.6">P2</text>
<text x="24.1" y="113.9">BAT+</text>
<text x="157.5" y="110.1">P1</text>
<text x="118.6" y="117.7">SDA</text>
<text x="14" y="124.1">BAT-MIDPOINT</text>
<text x="118.6" y="122.8">HDQ</text>
<text x="118.6" y="120.3">SCL</text>
<text x="84.8" y="142.9">CB_EN</text>
<text x="213.1" y="138.8">BAT-MIDPOINT</text>
<text x="195.6" y="144.4">BAT+</text>
<text x="236.2" y="145.4">CB_EN</text>
<text x="148.2" y="157.1">REGIN</text>
<text x="21.2" y="166.9" transform="rotate(-90 21.2 166.9)">BAT+</text>
<text x="57.4" y="170">BATTERY+</text>
<text x="85.1" y="169.8">BATTERY+</text>
<text x="30.2" y="179.7">BAT-MIDPOINT</text>
<text x="90.2" y="183.8">BATTERY+</text>
<text x="34" y="191.1">BATTERY-</text>
</g>
<g font-size="2.1" fill="#008484">
<text x="141.2" y="34">GND</text>
<text x="24.3" y="36.6">GND GND</text>
<text x="35.7" y="36.6">GND</text>
<text x="42.1" y="36.6">GND</text>
<text x="86.3" y="41.7">U2</text>
<text x="83.1" y="44.2">BQ24103</text>
<text x="222.2" y="42.9">U4</text>
<text x="12.1" y="59.7">GND</text>
<text x="224.3" y="60.3" transform="rotate(-90 224.3 60.3)">SN74HC164D</text>
<text x="48.4" y="78.5">GND</text>
<text x="54.8" y="78.5">GND</text>
<text x="70" y="78.5">GND</text>
<text x="84" y="79.8">GND GND</text>
<text x="105.6" y="83.6">GND GND</text>
<text x="119.6" y="83.6">GND</text>
<text x="133.5" y="83.6">GND GND</text>
<text x="145" y="83.6">GND</text>
<text x="151.3" y="83.6">GND</text>
<text x="202.1" y="78.5">GND</text>
<text x="225" y="78.5">GND</text>
<text x="231.2" y="90">TPS76601</text>
<text x="234.9" y="87.3">U5</text>
<text x="135.8" y="100.1">BQ34Z100</text>
<text x="190.7" y="112.8">GND</text>
<text x="64.7" y="120.4">U1</text>
<text x="165.3" y="121.7">GND</text>
<text x="171.6" y="121.7">GND</text>
<text x="62.8" y="128">BQ29209</text>
<text x="86.5" y="130.3">GND</text>
<text x="123.4" y="131.8">GND</text>
<text x="221.2" y="126.7">GND</text>
<text x="231.3" y="126.7">GND GND</text>
<text x="251.6" y="131.8">GND</text>
<text x="258" y="131.8">GND</text>
<text x="168.4" y="143.6" transform="rotate(-90 168.4 143.6)">GND</text>
<text x="220.4" y="142.7">U6</text>
<text x="39.6" y="156">GND</text>
<text x="47.2" y="156">GND</text>
<text x="62.4" y="156">GND</text>
<text x="68.8" y="156">GND</text>
<text x="103.1" y="156">GND</text>
<text x="219.6" y="155.2">APX810-31SAG-7</text>
<text x="129.5" y="157.2">U3</text>
<text x="210.7" y="157.7">GND</text>
<text x="137.3" y="164.8">GND</text>
<text x="167.8" y="164.8">GND</text>
<text x="175.4" y="164.8">GND</text>
<text x="81.5" y="178.8">GND</text>
<text x="155.1" y="175">GND</text>
<text x="50" y="191.8">GND</text>
<text x="85.3" y="197.9">GND</text>
</g>
<g font-size="1.8" fill="#840000">
<text x="35" y="11.9">1</text>
<text x="85" y="11.9">2</text>
<text x="135" y="11.9">3</text>
<text x="185" y="11.9">4</text>
<text x="235" y="11.9">5</text>
<text x="285" y="11.9">6</text>
<text x="10.3" y="35.9">A</text>
<text x="75.7" y="35.6">4</text>
<text x="101.1" y="35.6">1</text>
<text x="209.8" y="34.3">14</text>
<text x="235.7" y="34.3">3</text>
<text x="285.3" y="35.9">A</text>
<text x="75.7" y="38.1">6</text>
<text x="100.6" y="40.6">14</text>
<text x="100.6" y="38.1">15</text>
<text x="210.3" y="39.4">1</text>
<text x="210.3" y="41.9">2</text>
<text x="235.7" y="38.1">4</text>
<text x="235.7" y="41.9">5</text>
<text x="75.7" y="45.7">2</text>
<text x="235.7" y="45.7">6</text>
<text x="75.2" y="48.3">19</text>
<text x="75.7" y="50.8">5</text>
<text x="75.7" y="53.3">7</text>
<text x="100.6" y="53.3">11</text>
<text x="100.6" y="49.5">12</text>
<text x="210.3" y="52.1">8</text>
<text x="235.2" y="49.5">10</text>
<text x="235.2" y="53.3">11</text>
<text x="75.2" y="58.4">13</text>
<text x="75.2" y="55.9">16</text>
<text x="210.3" y="57.1">9</text>
<text x="235.2" y="57.1">12</text>
<text x="101.1" y="62.2">8</text>
<text x="101.1" y="64.8">9</text>
<text x="235.2" y="61">13</text>
<text x="227.1" y="70.6" transform="rotate(-90 227.1 70.6)">7</text>
<text x="86.1" y="72.4" transform="rotate(-90 86.1 72.4)">10</text>
<text x="91.2" y="72.4" transform="rotate(-90 91.2 72.4)">18</text>
<text x="10.3" y="85.9">B</text>
<text x="285.3" y="85.9">B</text>
<text x="153.2" y="94">9</text>
<text x="243.3" y="92.7">2</text>
<text x="228.1" y="97.8">6</text>
<text x="243.3" y="97.8">8</text>
<text x="152.7" y="104.1">10</text>
<text x="153.2" y="107.9">1</text>
<text x="152.7" y="113">11</text>
<text x="153.2" y="110.5">3</text>
<text x="243.3" y="109.2">1</text>
<text x="54.1" y="114.3">1</text>
<text x="79.5" y="114.3">7</text>
<text x="127.3" y="118.1">14</text>
<text x="233.4" y="118.9" transform="rotate(-90 233.4 118.9)">4</text>
<text x="238.5" y="118.9" transform="rotate(-90 238.5 118.9)">3</text>
<text x="54.1" y="124.5">2</text>
<text x="127.3" y="123.2">12</text>
<text x="127.3" y="120.6">13</text>
<text x="153.2" y="125.7">7</text>
<text x="153.2" y="129.5">2</text>
<text x="10.3" y="135.9">C</text>
<text x="54.1" y="132.1">3</text>
<text x="79.5" y="135.9">8</text>
<text x="285.3" y="135.9">C</text>
<text x="54.1" y="138.4">4</text>
<text x="64.5" y="144.3" transform="rotate(-90 64.5 144.3)">5</text>
<text x="70.9" y="144.3" transform="rotate(-90 70.9 144.3)">6</text>
<text x="153.2" y="144.8">4</text>
<text x="153.2" y="149.9">5</text>
<text x="215.2" y="145.8">3</text>
<text x="231.7" y="145.8">2</text>
<text x="153.2" y="152.4">6</text>
<text x="215.2" y="150.9">1</text>
<text x="139.4" y="157" transform="rotate(-90 139.4 157)">8</text>
<text x="23.4" y="173.8" transform="rotate(-90 23.4 173.8)">1</text>
<text x="10.3" y="185.9">D</text>
<text x="23.9" y="181.9">2</text>
<text x="285.3" y="185.9">D</text>
<text x="23.4" y="190.4" transform="rotate(-90 23.4 190.4)">4</text>
<text x="23.9" y="186.9">3</text>
<text x="35" y="199.9">1</text>
<text x="85" y="199.9">2</text>
<text x="135" y="199.9">3</text>
<text x="185" y="199.9">4</text>
<text x="235" y="199.9">5</text>
<text x="285" y="199.9">6</text>
</g>
<g font-size="1.8" fill="#008484">
<text x="23.1" y="26.3">J1</text>
<text x="141.6" y="25.9" transform="rotate(-90 141.6 25.9)">J13</text>
<text x="114.5" y="33.9">L1</text>
<text x="214.4" y="35.2">VCC</text>
<text x="230" y="35.2">QA</text>
<text x="59.1" y="38.2" transform="rotate(-90 59.1 38.2)">D3</text>
<text x="64.1" y="38.2" transform="rotate(-90 64.1 38.2)">D4</text>
<text x="69.2" y="38.2" transform="rotate(-90 69.2 38.2)">D5</text>
<text x="79.8" y="36.4">IN</text>
<text x="79.8" y="39">VCC</text>
<text x="94.3" y="36.4">OUT</text>
<text x="94.4" y="39">SNS</text>
<text x="94.4" y="41.5">BAT</text>
<text x="111.1" y="37.7">DE1205-10</text>
<text x="214.4" y="40.3">A</text>
<text x="230" y="39">QB</text>
<text x="264.3" y="36.4">D7</text>
<text x="264.3" y="40.3">D8</text>
<text x="29.5" y="47.9">J2</text>
<text x="54.7" y="44" transform="rotate(-90 54.7 44)">Green</text>
<text x="59.8" y="44" transform="rotate(-90 59.8 44)">Green</text>
<text x="64.9" y="44.8" transform="rotate(-90 64.9 44.8)">Red</text>
<text x="79.8" y="46.6">STAT1</text>
<text x="214.4" y="42.8">B</text>
<text x="230" y="42.8">QC</text>
<text x="230" y="46.6">QD</text>
<text x="263.8" y="47.9">D10</text>
<text x="264.3" y="44.1">D9</text>
<text x="29.5" y="50.4">J6</text>
<text x="29.5" y="53">J3</text>
<text x="79.8" y="49.1">STAT2</text>
<text x="79.8" y="51.7">PG</text>
<text x="95.8" y="50.4">TS</text>
<text x="214.4" y="53">CLK</text>
<text x="230.1" y="50.4">QE</text>
<text x="263.8" y="51.7">D11</text>
<text x="19.1" y="56.3">J4</text>
<text x="29.5" y="58">J5</text>
<text x="79.8" y="59.3">CELLS</text>
<text x="79.8" y="56.8">CE</text>
<text x="79.8" y="54.2">TTC</text>
<text x="93.3" y="54.2">VTSB</text>
<text x="214.4" y="58">CLR</text>
<text x="229.9" y="58">QG</text>
<text x="230.2" y="54.2">QF</text>
<text x="263.8" y="59.3">D13</text>
<text x="263.8" y="55.5">D12</text>
<text x="93.1" y="63.1">ISET1</text>
<text x="93.1" y="65.7">ISET2</text>
<text x="230" y="61.8">QH</text>
<text x="263.8" y="63.1">D14</text>
<text x="87" y="67.8" transform="rotate(-90 87 67.8)">VSS</text>
<text x="92.1" y="67.8" transform="rotate(-90 92.1 67.8)">PGND</text>
<text x="228" y="66.5" transform="rotate(-90 228 66.5)">GND</text>
<text x="146.5" y="94.9">SRP</text>
<text x="237.7" y="93.6">PG</text>
<text x="258.5" y="91.7">+3.3V</text>
<text x="232.2" y="98.7">IN</text>
<text x="236.6" y="98.7">OUT</text>
<text x="146.4" y="105">SRN</text>
<text x="145.2" y="113.9">P6/TS</text>
<text x="148" y="108.8">P2</text>
<text x="148" y="111.4">P1</text>
<text x="237.9" y="110.1">FB</text>
<text x="58.2" y="115.2">VC2</text>
<text x="72.7" y="115.2">VDD</text>
<text x="131.8" y="119">P3/SDA</text>
<text x="234.3" y="114.8" transform="rotate(-90 234.3 114.8)">/EN</text>
<text x="239.4" y="114.8" transform="rotate(-90 239.4 114.8)">GND</text>
<text x="58.2" y="125.3">VC1</text>
<text x="115.6" y="125.3">J12</text>
<text x="115.6" y="122.8">J11</text>
<text x="115.6" y="120.3">J10</text>
<text x="131.8" y="124.1">P5/HDQ</text>
<text x="131.8" y="121.5">P4/SCL</text>
<text x="188.6" y="123.8">SW1</text>
<text x="115.6" y="127.9">J14</text>
<text x="144.3" y="126.6">REG25</text>
<text x="146.5" y="130.4">VEN</text>
<text x="182.3" y="128.6">SW_PUSH</text>
<text x="58.2" y="133">VC1_CB</text>
<text x="72.7" y="136.8">OUT</text>
<text x="58.2" y="139.3">CD</text>
<text x="65.4" y="140.2" transform="rotate(-90 65.4 140.2)">GND</text>
<text x="71.8" y="140.2" transform="rotate(-90 71.8 140.2)">CB_EN</text>
<text x="91.7" y="148.6">J15</text>
<text x="146.5" y="145.7">BAT</text>
<text x="159.4" y="148.9">+3.3V</text>
<text x="219.2" y="146.7">Vcc</text>
<text x="223.8" y="146.7">Reset</text>
<text x="140.3" y="152.9" transform="rotate(-90 140.3 152.9)">VSS</text>
<text x="144.5" y="153.3">REGIN</text>
<text x="147.7" y="150.7">CE</text>
<text x="219.2" y="151.8">GND</text>
<text x="21.6" y="173.9" transform="rotate(-90 21.6 173.9)">+</text>
<text x="72.7" y="171.1">J8</text>
<text x="72.7" y="173.6">J9</text>
<text x="18.7" y="184.5" transform="rotate(-90 18.7 184.5)">BT1</text>
<text x="131" y="183.8">P2</text>
<text x="131" y="181.2">P1</text>
<text x="21.6" y="190.2" transform="rotate(-90 21.6 190.2)">-</text>
<text x="131" y="188.8">P4</text>
<text x="131" y="186.3">P3</text>
<text x="81.6" y="192.7">J7</text>
</g>
<g font-size="1.8" fill="#008400">
<text x="252" y="33.9">ORAGE</text>
<text x="252" y="37.7">ORAGE</text>
<text x="252" y="41.5">ORAGE</text>
<text x="252" y="45.3">ORAGE</text>
<text x="252" y="49.1">ORAGE</text>
<text x="252" y="53">ORAGE</text>
<text x="252" y="56.8">ORAGE</text>
<text x="252" y="60.6">ORAGE</text>
</g>
<g font-size="1.4" fill="#008484">
<text x="38.3" y="23.6">C2</text>
<text x="44.6" y="23.6">C3</text>
<text x="29.7" y="26.6" transform="rotate(-90 29.7 26.6)">D1</text>
<text x="34.8" y="26.6" transform="rotate(-90 34.8 26.6)">M4</text>
<text x="38.5" y="28.3">47uF</text>
<text x="44.9" y="28.3">10uF</text>
<text x="52.8" y="28.2" transform="rotate(-90 52.8 28.2)">10K</text>
<text x="54.6" y="27.8" transform="rotate(-90 54.6 27.8)">R5</text>
<text x="57.8" y="28.2" transform="rotate(-90 57.8 28.2)">2K2</text>
<text x="59.7" y="27.8" transform="rotate(-90 59.7 27.8)">R6</text>
<text x="62.9" y="28.2" transform="rotate(-90 62.9 28.2)">2K2</text>
<text x="64.8" y="27.8" transform="rotate(-90 64.8 27.8)">R7</text>
<text x="68" y="28.2" transform="rotate(-90 68 28.2)">2K2</text>
<text x="69.8" y="27.8" transform="rotate(-90 69.8 27.8)">R8</text>
<text x="180.8" y="35">F3</text>
<text x="246.4" y="35.2">2K2</text>
<text x="158.7" y="38.3">R16</text>
<text x="158.7" y="36.5">0R1</text>
<text x="175.6" y="37.6">2A</text>
<text x="246.4" y="40.9">R28</text>
<text x="246.4" y="37.1">R27</text>
<text x="246.4" y="39">2K2</text>
<text x="246.4" y="44.7">R29</text>
<text x="246.4" y="46.7">2K2</text>
<text x="246.4" y="42.8">2K2</text>
<text x="246.4" y="48.5">R30</text>
<text x="246.4" y="52.3">R31</text>
<text x="246.4" y="50.5">2K2</text>
<text x="126.6" y="54.3">9K31</text>
<text x="127" y="56.1">R13</text>
<text x="246.4" y="59.9">R33</text>
<text x="246.4" y="56.1">R32</text>
<text x="246.4" y="58.1">2K2</text>
<text x="246.4" y="54.3">2K2</text>
<text x="57.3" y="64.3">C6</text>
<text x="72.5" y="64.3">C7</text>
<text x="122.1" y="64.3">C9</text>
<text x="147.6" y="64.3">C10</text>
<text x="153.9" y="64.3">C11</text>
<text x="204.7" y="61.7">C18</text>
<text x="246.4" y="63.7">R34</text>
<text x="246.4" y="61.9">2K2</text>
<text x="51.5" y="67.4" transform="rotate(-90 51.5 67.4)">10k</text>
<text x="53.3" y="67.2" transform="rotate(-90 53.3 67.2)">R4</text>
<text x="57.7" y="69">100nF</text>
<text x="72.9" y="69">100nF</text>
<text x="122.4" y="69">100nF</text>
<text x="134.4" y="67.6" transform="rotate(-90 134.4 67.6)">R14</text>
<text x="136.2" y="68" transform="rotate(-90 136.2 68)">442K</text>
<text x="139.4" y="67.6" transform="rotate(-90 139.4 67.6)">R15</text>
<text x="147.8" y="69">100uF</text>
<text x="154.1" y="69">10uF</text>
<text x="205" y="66.4">100nF</text>
<text x="108.6" y="72.6" transform="rotate(-90 108.6 72.6)">7K5</text>
<text x="110.5" y="72.7" transform="rotate(-90 110.5 72.7)">R11</text>
<text x="113.7" y="72.6" transform="rotate(-90 113.7 72.6)">7K5</text>
<text x="115.6" y="72.7" transform="rotate(-90 115.6 72.7)">R12</text>
<text x="144" y="72.9" transform="rotate(-90 144 72.9)">NCP21XV103J03RA</text>
<text x="182.5" y="94.9">100R</text>
<text x="159" y="97.3">C13</text>
<text x="159.3" y="102">100nF</text>
<text x="182.9" y="96.8">R18</text>
<text x="195.6" y="101.9" transform="rotate(-90 195.6 101.9)">R22</text>
<text x="87.4" y="107.8" transform="rotate(-90 87.4 107.8)">R9</text>
<text x="119.4" y="108" transform="rotate(-90 119.4 108)">R35</text>
<text x="121.2" y="107.9" transform="rotate(-90 121.2 107.9)">47k</text>
<text x="124" y="107.7" transform="rotate(-90 124 107.7)">R36</text>
<text x="125.8" y="107.6" transform="rotate(-90 125.8 107.6)">47k</text>
<text x="182.5" y="107.6">100R</text>
<text x="191" y="104.8" transform="rotate(-90 191 104.8)">0R01 75PPM</text>
<text x="223.8" y="107.4">C19</text>
<text x="252.5" y="105.7" transform="rotate(-90 252.5 105.7)">R25</text>
<text x="254.3" y="106" transform="rotate(-90 254.3 106)">270k</text>
<text x="260.6" y="102.4">C20</text>
<text x="260.8" y="107.1">10uF</text>
<text x="89.2" y="108.6" transform="rotate(-90 89.2 108.6)">100R</text>
<text x="167.9" y="108.7">C15</text>
<text x="168.2" y="113.4">100nF</text>
<text x="174.2" y="108.7">C16</text>
<text x="174.5" y="113.4">100nF</text>
<text x="182.9" y="109.5">R19</text>
<text x="224" y="112.1">100nF</text>
<text x="32.6" y="115.2">160R</text>
<text x="33.4" y="117.1">R1</text>
<text x="49.7" y="117.6">C4</text>
<text x="89.1" y="117.6">C8</text>
<text x="32.6" y="125.4">260R</text>
<text x="50" y="122.3">100nF</text>
<text x="81.8" y="123" transform="rotate(-90 81.8 123)">R21</text>
<text x="83.6" y="123.3" transform="rotate(-90 83.6 123.3)">270k</text>
<text x="89.4" y="122.3">100nF</text>
<text x="161" y="120.9" transform="rotate(-90 161 120.9)">R17</text>
<text x="162.9" y="122.6" transform="rotate(-90 162.9 122.6)">10K NTC</text>
<text x="252.5" y="120.9" transform="rotate(-90 252.5 120.9)">R26</text>
<text x="254.3" y="121.2" transform="rotate(-90 254.3 121.2)">165k</text>
<text x="33.4" y="127.2">R2</text>
<text x="95" y="131.6">IRLML6244</text>
<text x="105.2" y="131.6" transform="rotate(-90 105.2 131.6)">D</text>
<text x="170.2" y="128.5">R20</text>
<text x="170.6" y="126.7">1K</text>
<text x="32.6" y="133">100R</text>
<text x="33.4" y="134.9">R3</text>
<text x="89.3" y="136.8">1K</text>
<text x="99.8" y="135.9">G</text>
<text x="162.8" y="134.1">C14</text>
<text x="42.1" y="143">C1</text>
<text x="49.7" y="143">C5</text>
<text x="88.9" y="138.7">R10</text>
<text x="100.8" y="139.2">Q1</text>
<text x="105.2" y="139.2" transform="rotate(-90 105.2 139.2)">S</text>
<text x="162.9" y="138.8">1uF</text>
<text x="181.2" y="143">140k .1% 25ppm</text>
<text x="42.4" y="147.7">100nF</text>
<text x="50" y="147.7">330nF</text>
<text x="170.4" y="149.3">C17</text>
<text x="185.4" y="147.6">R24</text>
<text x="91.6" y="150.4">CONN_2</text>
<text x="170.6" y="154">3n3</text>
<text x="176.3" y="153.9" transform="rotate(-90 176.3 153.9)">R23</text>
<text x="157.7" y="160.8">C12</text>
<text x="180.8" y="156.7" transform="rotate(-90 180.8 156.7)">16k5 25ppm</text>
<text x="158" y="165.5">100nF</text>
<text x="28.6" y="172.5">5A</text>
<text x="33.7" y="169.9">F1</text>
<text x="55.4" y="176.7" transform="rotate(-90 55.4 176.7)">M4</text>
<text x="54.1" y="180.5" transform="rotate(-90 54.1 180.5)">D2</text>
<text x="130.4" y="184.9">_</text>
<text x="130.4" y="182.4">_</text>
<text x="130.4" y="190">_</text>
<text x="130.4" y="187.4">_</text>
</g>
<g font-size="1.4" fill="#840000">
<text x="173.6" y="35.6">1</text>
<text x="183.8" y="35.6">2</text>
<text x="258.1" y="34.3">2</text>
<text x="264.4" y="34.3">1</text>
<text x="56.9" y="36.8" transform="rotate(-90 56.9 36.8)">1</text>
<text x="62" y="36.8" transform="rotate(-90 62 36.8)">1</text>
<text x="67.1" y="36.8" transform="rotate(-90 67.1 36.8)">1</text>
<text x="258.1" y="38.1">2</text>
<text x="258.1" y="41.9">2</text>
<text x="264.4" y="38.1">1</text>
<text x="264.4" y="41.9">1</text>
<text x="56.9" y="43.2" transform="rotate(-90 56.9 43.2)">2</text>
<text x="62" y="43.2" transform="rotate(-90 62 43.2)">2</text>
<text x="67.1" y="43.2" transform="rotate(-90 67.1 43.2)">2</text>
<text x="258.1" y="45.7">2</text>
<text x="264.4" y="45.7">1</text>
<text x="258.1" y="49.5">2</text>
<text x="258.1" y="53.3">2</text>
<text x="264.4" y="49.5">1</text>
<text x="264.4" y="53.3">1</text>
<text x="258.1" y="57.1">2</text>
<text x="264.4" y="57.1">1</text>
<text x="258.1" y="61">2</text>
<text x="264.4" y="61">1</text>
<text x="106.7" y="131.6" transform="rotate(-90 106.7 131.6)">D</text>
<text x="99.8" y="137.4">G</text>
<text x="106.7" y="139.2" transform="rotate(-90 106.7 139.2)">S</text>
<text x="26.5" y="170.4">1</text>
<text x="36.7" y="170.4">2</text>
</g>
</svg>
